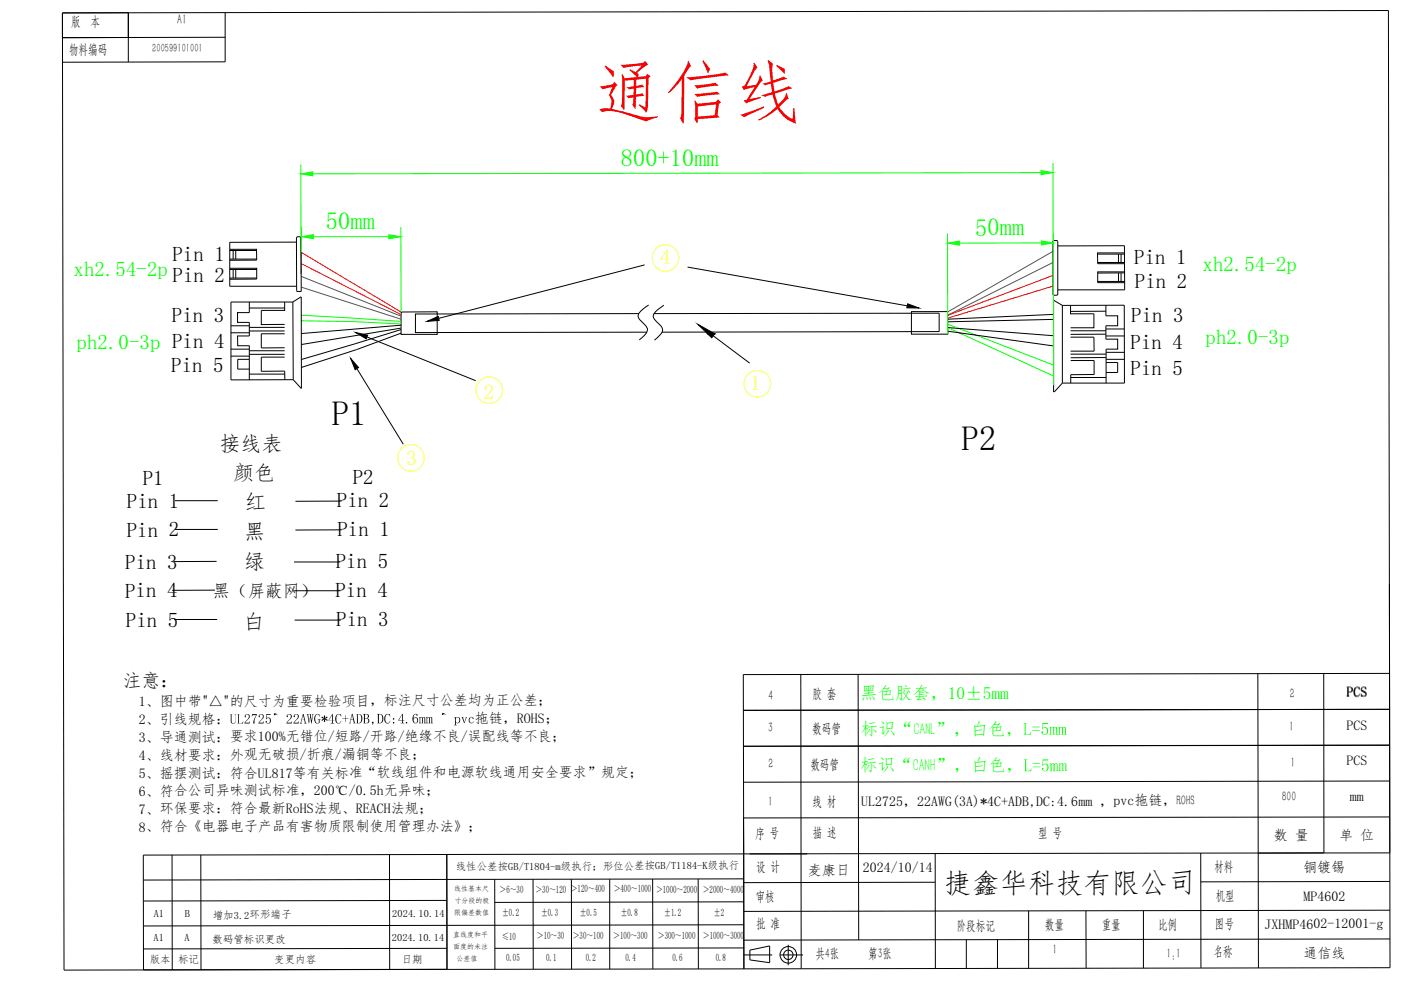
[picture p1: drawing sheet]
<svg xmlns="http://www.w3.org/2000/svg" width="297mm" height="210mm" viewBox="0 0 297 210" stroke-linecap="round" stroke-linejoin="round" font-family="sans-serif">
<!-- layer: 0 -->
<g fill="none" stroke="#000" stroke-width=".21">
<path d="M13.2 2.7v5.3l34.5-.1M13.2 2.7h14v10.5M13.2 2.7l281.2-.5 .3 203-281.1 .5zM47.7 2.7v10.4l-34.5 .1M85 66.2l7.7-.1v4.8h-7.7zM135.4 66.5l-47.3 .1v3.9l49-.1M138.7 66.5l60.4-.1v3.9l-58.7 .1M37.1 106.2h9.1M37.1 112.3h9.1M72.4 106.2l-9.8 .1M72.4 112.3l-9.8 .1M294.6 123.8l.1 56.9"/>
<path d="M169.8 143l.1 62.4M181.9 143l.2 56.3M266.7 142.8l.1 62.4M280.7 142.8v38M294.6 142.8l-137 .2 .1 38M294.6 158l-137 .2M294.6 150.4l-137 .2M294.6 165.6l-137 .2M294.7 173.2l-137.1 .2 .1 7.6M36.5 181.3v24.3M42.6 181.3v24.3M82.6 181.2v24.4"/>
<path d="M94.8 190.9l-64.4 .1M104.9 186.5v19M113 186.4l.1 19.1M121.1 186.4l.1 19.1M129.3 186.4v19.1M138.4 186.4v19M148 186.4l.1 19M157.7 181v24.4M157.7 196.1l-127.3 .2M157.7 181l-127.3 .3v24.3l64.4-.1-.1-24.3M157.7 191.2l-52.8 .1M157.7 186.3l-127.3 .3"/>
<path d="M158.9 181h12.2M198.3 187.1h-40.6M198.3 181v24.3M204.9 199.2v6.1M211.5 199.2v6.1M218.1 193.1v12.2M230.2 193.1l.1 12.2M242.4 193.1v12.2M254.6 180.9v24.3M294.7 186.9l-40.1 .1M294.7 199.1l-137 .2M294.7 193l-137 .2"/>
<path d="M294.8 180.8l-137.1 .2M94.8 201.1l-64.4 .1M157.6 202.5h6.1M157.7 201l-52.8 .1M159 201.5l4.2-.9v3.5l-4.2-.6zM165.3 202.5h5M167.1 200.3v4.4"/>
<circle cx="167.1" cy="202.4" r="1.76"/>
<circle cx="167.1" cy="202.4" r=".99"/>
</g>
<path d="M63.8 34.9v23.2M220.7 36.6l-154.4 .3M223.3 34.6v28" fill="none" stroke="#0f0" stroke-width=".21"/>
<g fill="#0f0" stroke="#0f0" stroke-width=".21">
<path d="M63.8 36.9l2.5-.5v.9z"/>
<path d="M220.7 36.2l2.6 .4-2.6 .4z"/>
</g>
<!-- layer: 0 -->
<g fill="#000">
<path d="M48.8 151.5h.5l-.2 .1v1.4l.2 .4 .6-.3v-1.5l-.2-.1h.4l-.2 .1v1.5l-.1 .3h-.5l-.3-.2-.1-1.7zM50.3 151.5h.5h-.1v1.9l.6-.1 .2-.4v.5h-1.2l.2-.1v-1.7zM51.9 151.6l.7-.2 .3 .3v.5l-.9 1h.8l.2-.3-.1 .5h-1.1l.1-.3 .8-.8 .1-.5a.36 .36 0 0 0-.5-.3 .36 .36 0 0 0-.2 .5h-.2zM53.5 151.4h1l-.5 1.6a.21 .21 0 0 1 0 .3 .21 .21 0 0 1-.3 0l.1-.7 .5-1h-.7l-.2 .3zM54.9 151.6l.7-.2 .3 .3v.5l-1 1h.8l.3-.3-.1 .5h-1.1l.1-.3 .8-.8v-.4a.35 .35 0 0 0-.4-.4 .35 .35 0 0 0-.2 .5 .25 .25 0 0 1-.3-.1 .25 .25 0 0 1 .1-.3zM56.5 151.4h.9l-.1 .2h-.8v.8l.3-.3 .4 .1 .2 .4v.4l-.1 .3-.3 .1-.6-.1a.19 .19 0 0 1-.1-.3 .19 .19 0 0 1 .3 0 .28 .28 0 0 0 .1 .4 .28 .28 0 0 0 .4-.1l.1-.2v-.4a.38 .38 0 0 0-.2-.4 .38 .38 0 0 0-.5 .2h-.1zM58.1 151.3h.4l.3 .4a.28 .28 0 0 0-.3-.2 .28 .28 0 0 0-.3 .2l-.1-.1zM60.9 151.6l.2-.2h.5l.2 .2v.6l-.9 1h.7l.3-.3-.1 .5h-1.1l.1-.3 .9-1.1-.1-.4-.3-.1a.28 .28 0 0 0-.3 .1 .28 .28 0 0 0 0 .4 .21 .21 0 0 1-.3-.1 .21 .21 0 0 1 .2-.3zM62.3 151.6l.3-.2h.5l.3 .4-.1 .4-1 1h.8l.3-.3-.1 .5h-1.1l.1-.3 .8-.8v-.4a.37 .37 0 0 0-.3-.4 .37 .37 0 0 0-.4 .3h.1a.18 .18 0 0 1 0 .2 .18 .18 0 0 1-.3 0 .18 .18 0 0 1 .1-.3zM65.1 151.4h.4l-.2 .2 .2 1.3 .3-1-.2-.5h.4l.1 1.4 .2-1.2-.1-.2h.3l-.4 2-.3-1.2-.3 1.2-.3-1.9zM66.8 151.7l.4-.3h.5l.1 .5-.2-.2a.42 .42 0 0 0-.5-.1 .42 .42 0 0 0-.2 .4l-.1 .7 .4 .6 .4-.1v-.5l-.2-.2h.6l-.2 .2v.6l-.7 .1-.3-.2-.2-.5zM68.1 152h.3l.3 .3v-.3a.17 .17 0 0 1 0-.2 .17 .17 0 0 1 .2 .1v.4l.2-.3a.16 .16 0 0 1 .2 0 .16 .16 0 0 1 .1 .2 .16 .16 0 0 1-.2 .1l-.3 .1h.2a.24 .24 0 0 1 .3 .1 .24 .24 0 0 1-.1 .3l-.4-.3v.2a.19 .19 0 0 1 0 .3 .19 .19 0 0 1-.2 0 .19 .19 0 0 1 0-.3v-.2v.1a.22 .22 0 0 1-.3 .2 .22 .22 0 0 1-.2-.2l.5-.2z"/>
<path d="M71.4 151.5l.8-.1 .2 .5-.4-.4h-.3l-.4 .5v.8l.3 .5h.4l.4-.4-.4 .5-.6-.1-.3-.4v-.9zM73.2 151.6l.1 .7h.6l-.6 .1v.7l-.1-.7h-.6l.6-.1zM78.9 153.1a.3 .3 0 0 1 .3 .3 .3 .3 0 0 1-.3 .3l.1-.3zM81.8 151.5l.3-.1h.6v.5l-.2-.4h-.4l-.4 .6v.8l.2 .3 .5 .1 .3-.4-.1 .3-.3 .2-.5-.1-.3-.4v-.8zM88.8 152h.3v.2l.1-.2h.4v.2l.1-.1a.27 .27 0 0 1 .3-.1 .27 .27 0 0 1 .2 .3v.9l.1 .2h-.4l.1-1.1a.17 .17 0 0 0-.2-.2 .17 .17 0 0 0-.2 .2l.1 1.1h-.3l.1-.2v-.9a.19 .19 0 0 0-.2-.2 .19 .19 0 0 0-.2 .2l.1 1.1h-.4l.2-.2v-1zM90.3 152h.3v.2l.1-.2 .4 .2a.27 .27 0 0 1 .3-.2 .27 .27 0 0 1 .2 .3v.9l.2 .2h-.4l.1-1.3-.4 .2v1l.2 .1h-.5l.2-.2v-.9a.19 .19 0 0 0-.2-.2 .19 .19 0 0 0-.2 .2l.1 1.1h-.4l.2-.2v-1zM93.7 151.2l.6 .1 .1 .3a.24 .24 0 0 0-.2-.2 .24 .24 0 0 0-.3 .2l-.2-.1zM97.8 152h.5l-.1 .2 .3 .9 .3-.9-.1-.2h.3l-.5 1.4zM99.5 152.3l.6-.3a.23 .23 0 0 1 .3 .1 .23 .23 0 0 1-.2 .3 .23 .23 0 0 0 0-.3 .23 .23 0 0 0-.3 0l-.3 .4v.6l.5 .2 .4-.4-.4 .5h-.3l-.4-.3z"/>
<path d="M64.2 151.4h.2l.4 1.8 .2 .2h-.5l.1-.1-.1-.7h-.5l-.1 .7 .1 .1h-.4l.1-.1zM64.2 151.6l-.2 1h.5z"/>
<path d="M70.5 151.4l.1 1.3h.3l-.3 .1v.4l.3 .2h-.8l.3-.2v-.4h-.8zM70.4 151.7l-.7 1h.7z"/>
<path d="M74.6 151.4l.1-.1 .5 1.9 .2 .2h-.5l.1-.1-.1-.7h-.5l-.2 .6 .2 .2h-.4l.2-.2zM74.6 151.6l-.2 1h.5z"/>
<path d="M75.9 151.5v1.8h.2l.4-.3 .1-.9-.2-.5zM75.5 151.4h.8l.4 .4 .1 .8-.4 .7-.9 .1 .2-.1v-1.8z"/>
<path d="M77 151.4h.8l.4 .2v.5l-.4 .2 .3 .1 .2 .3v.3l-.3 .3-1 .1 .2-.1v-1.8zM77.4 152.3v1h.5l.2-.3-.1-.4-.2-.3zM77.4 151.5v.8h.4l.2-.3v-.3l-.2-.2z"/>
<path d="M80.4 151.5l-.1 1.8h.2l.3-.1 .2-.3 .1-.9-.3-.5zM80 151.4l.9 .1 .3 .4v1l-.4 .4-.8 .1 .1-.1v-1.8z"/>
<path d="M83.3 153.3a.17 .17 0 0 1 .3 0 .17 .17 0 0 1-.3 0zM83.3 152.4a.17 .17 0 0 1 .3 0 .17 .17 0 0 1-.3 0z"/>
<path d="M85.3 151.4h.1v1.3h.3l-.3 .1v.4l.3 .2h-.8l.3-.1v-.5h-.8zM85.2 151.6l-.6 1.1h.6z"/>
<path d="M87.8 152.3l-.1 .3v.4a.4 .4 0 0 0 .6 .3 .4 .4 0 0 0 .2-.6l-.1-.2a.35 .35 0 0 0-.2-.3 .35 .35 0 0 0-.4 .1zM87.7 151.5l.5-.2a.23 .23 0 0 1 .3 .2 .23 .23 0 0 1-.1 .3l-.1-.1a.25 .25 0 0 0-.1-.3 .25 .25 0 0 0-.3 .1l-.2 .9 .3-.3h.3l.3 .4v.5l-.3 .4-.5-.1-.3-.4v-.9z"/>
<path d="M96.3 152h.3v.3l.3-.3h.3l.4 .4v.5l-.3 .4-.4 .1-.3-.2v.4l.2 .2h-.5l.2-.1v-1.6zM96.8 152.2l-.2 .2 .1 .7a.43 .43 0 0 0 .5 .1 .43 .43 0 0 0 .2-.6v-.2a.34 .34 0 0 0-.6-.2z"/>
<circle cx="86.2" cy="153.2" r=".16"/>
</g>
<circle cx="160.6" cy="81.4" r="2.82" fill="none" stroke="#ff0" stroke-width=".21"/>
<g fill="#0f0">
<path d="M217 153.3h.7l-.2 .2v2.1h.8l.3-.4-.1 .6h-1.5l.2-.2v-2.1z"/>
<path d="M221 153.3h1.2v.2h-1.1v1l.4-.3 .5 .1 .2 .8-.1 .4-.3 .3h-.6l-.3-.2a.22 .22 0 0 1-.1-.4 .22 .22 0 0 1 .3 0 .37 .37 0 0 0 .2 .5 .37 .37 0 0 0 .5-.1l.2-.4-.1-.7-.6-.2-.4 .3z"/>
<path d="M222.5 154.2l.3-.1 .1 .2a.32 .32 0 0 1 .3-.2 .32 .32 0 0 1 .3 .2 .31 .31 0 0 1 .4-.2 .31 .31 0 0 1 .2 .4v1.1l.2 .2h-.5l.2-.2-.1-1.1a.22 .22 0 0 0-.2-.3 .22 .22 0 0 0-.2 .3v1.1l.1 .2h-.4l.1-.2v-1.1a.24 .24 0 0 0-.3-.3 .24 .24 0 0 0-.2 .3v1.1l.2 .2h-.5l.2-.2v-1.3z"/>
<path d="M224.4 154.2l.3-.1v.2a.34 .34 0 0 1 .3-.2 .34 .34 0 0 1 .3 .2l.3-.2a.29 .29 0 0 1 .3 .1 .29 .29 0 0 1 .1 .3v1.1l.2 .2h-.5l.1-.2v-1.1a.22 .22 0 0 0-.2-.3 .22 .22 0 0 0-.2 .3v1.1l.1 .2h-.5l.2-.2v-1.1a.22 .22 0 0 0-.3-.3 .22 .22 0 0 0-.2 .3v1.1l.2 .2h-.5l.1-.2v-1.4z"/>
<path d="M217.1 161h.7l-.3 .2 .1 2.2h.7l.4-.5-.1 .6h-1.5l.2-.1v-2.3z"/>
<path d="M221.1 161h1.2l-.1 .2h-1l-.1 1 .4-.3h.4l.3 .3 .1 .3v.6l-.2 .3-.3 .1-.6-.1a.3 .3 0 0 1-.3-.3 .3 .3 0 0 1 .3-.3v.1a.41 .41 0 0 0 .4 .5 .41 .41 0 0 0 .4-.4l.1-.5-.3-.4h-.4l-.4 .2z"/>
<path d="M222.6 161.9l.4-.1v.3v-.1a.31 .31 0 0 1 .4-.2 .31 .31 0 0 1 .2 .3v-.1a.32 .32 0 0 1 .4-.1 .32 .32 0 0 1 .2 .3v1.1l.2 .2h-.5l.2-.2v-1.1a.24 .24 0 0 0-.3-.2 .24 .24 0 0 0-.2 .2v1.2l.1 .1h-.4l.1-.1v-1.2a.22 .22 0 0 0-.3-.3 .22 .22 0 0 0-.1 .3v1.2l.1 .1h-.5l.1-.1v-1.4z"/>
<path d="M224.4 161.9l.4-.1v.3l.3-.3 .2 .1 .1 .2 .1-.1a.32 .32 0 0 1 .4-.2 .32 .32 0 0 1 .2 .4v1.2l.2 .1h-.6l.2-.1v-1.2a.22 .22 0 0 0-.3-.3 .22 .22 0 0 0-.1 .3v1.2l.1 .1h-.5l.1-.1v-1.2a.24 .24 0 0 0-.2-.2 .24 .24 0 0 0-.2 .2v1.1l.1 .2h-.5l.2-.2v-1.3z"/>
<path d="M218.8 154.1h1.7v.1h-1.7zM218.8 154.8h1.7v.1h-1.7z"/>
<path d="M218.9 161.8h1.6v.1h-1.6zM218.9 162.5h1.6v.2h-1.6z"/>
</g>
<path d="M74.4 76l1.6 1.9-.7 .5zM75.4 70.5l2.6 .6-.4 .7zM90.5 68.1l2.4-1 .2 .8zM192.4 64.4l2.4 .9h-2.5z" fill="#000" stroke="#000" stroke-width=".21"/>
<g fill="none" stroke="#000" stroke-width=".21">
<path d="M48.7 56.9h5.7v2.3h-5.7M48.7 52.9h5.7v2.2l-5.7 .1M48.7 57.1h5.7M48.7 59h5.7M48.7 54.9h5.7M48.7 53.1h5.7M49.4 53.1v1.8M49.4 57.1v1.9M50 53.1v1.8M50 57.1v1.9M62.9 51.3l-14.2 .1v9.3h14.2M62.9 50.3l.9-.1 .1 11.6h-.9l-.1-.1z"/>
<path d="M136.7 56.2l-43.7 11.3M145.8 56.6l46.5 8.2M223.3 51h.8l.2 .3v11.1l-.3 .2h-.7zM224.3 52.1h14.1v1.5M232.7 53.9h5.7M232.7 59.7h5.7M232.7 55.7h5.7M237.1 53.9v1.8M237.1 57.9v1.8M237.7 53.9v1.8M237.7 57.9v1.8M238.4 53.6h-5.7v2.3h5.7"/>
<path d="M238.4 53.6v7.9h-14.1M238.4 57.6h-5.7v2.3h5.7M238.4 57.9h-5.7M49 69.1h3.9M49 74h3.9M49 70.6h3.9M49 75.5h3.9M52.9 64v2.3h-2.5v2.1h2.5v2.8h-2.5v2.1h2.5v7.3M52.9 79.3h7.5M52.9 76.2h-2.5v2.1h2.5M52.9 65.3h7.5M52.9 69.4h7.5"/>
<path d="M52.9 75.1h7.5M52.9 74.4h7.5M52.9 70.2h7.5M60.4 64v1.8h-5v3h5M60.4 70.8h-5v3l5-.1M60.4 75.7h-5v3h5v1.8M62.1 64h-13.1v16.5h13.2M62.1 64l.1 16.5M63.8 62.9l-1.7 1.1M63.9 62.9v19.5M75.7 78.2l9.8 16M77.8 71.4l23.1 9.3"/>
<path d="M84.9 69.6l-21 3.5M85 69.9l-21.1 6.3M85 70.6l-9.4 3.5-11.7 3.8M85 68.9l-21.1 1.8M137.5 64.7l-1.2 .9a1.47 1.47 0 0 0-.8 2l1.1 1.1a1.4 1.4 0 0 1 0 2.4l-1.1 1M140.7 64.7l-.6 .5a3.3 3.3 0 0 0-1.6 1.8l.1 .4 .7 .9a1.93 1.93 0 0 1 1.1 1.9l-.2 .5-1.4 1.4M193.2 66.1h7.7v4.8h-7.7zM200.9 70.2l22.5 3.1M200.9 69.5l22.6 1.7M223.4 66.7l-22.5 1M223.4 67.7l-22.5 .5M223.4 63.7v19.4"/>
<path d="M223.5 63.7l1.7 1.1M225.2 64.8l13.2-.1v16.5h-13.2M225.2 64.8v16.4M227 64.8v1.7h4.9v3h-4.9M227 75.1h7.5M227 70.1h7.5M227 71.5h4.9l.1 3h-5M227 76.4h5v3h-5v1.8M234.5 64.7v2.3h2.5v2.1h-2.5v2.8h2.5v2.1h-2.5v7.3M234.5 66h-7.5M234.5 70.9h-7.5M234.5 69.8h3.9"/>
<path d="M234.5 71.2h3.9M234.5 76.2h3.9M234.5 76.9h2.5v2.1h-2.5M234.5 75.8h-7.5M234.5 74.7h3.9M62.2 80.5l1.7 1.9M225.2 81.2l-1.7 1.9M227 80h7.5M45.9 119l-9 .1M62.3 119.2h9.8M36.9 131.3h9.1M45.6 125.1l-9.1 .1"/>
<path d="M62.4 125.3h9.8M62.5 131.5h9.7"/>
</g>
<g fill="none" stroke="#ff0" stroke-width=".21">
<circle cx="141.1" cy="54.7" r="2.82"/>
<circle cx="87.1" cy="97.1" r="2.82"/>
<circle cx="103.7" cy="82.7" r="2.82"/>
</g>
<path d="M148 68.8l3.5 2h-1.4zM150.1 70.8l.8 .8 .6-.8z" fill="#000" stroke="#000" stroke-width=".21"/>
<path d="M148 68.8l10.9 8.2" fill="none" stroke="#000" stroke-width=".21"/>
<!-- layer: 0 -->
<path d="M63.9 53.5l21.1 12.7M63.9 55.9l21.1 10.8M223.3 58.4l-22.4 8.5M223.3 60.6l-22.4 6.9" fill="none" stroke="#f00" stroke-width=".21"/>
<path d="M63.9 58.6l21.1 8.4M223.3 53.2l-22.4 13M223.3 55.6l-22.4 11.2M64 60.9l21 6.8" fill="none" stroke="#545454" stroke-width=".21"/>
<path d="M63.9 66.8l21.1 1.3M63.9 68l11 .2 10.2 .5M200.9 68.7l22.5 8.7M200.9 69.5l22.5 10.2" fill="none" stroke="#0f0" stroke-width=".21"/>
<path d="M63.9 48.2v5.3M66.4 50.2h16.1M85 48.2v18M200.9 49.5v21.4M220.8 51.5h-17.4M223.3 49.5l.1 32.2" fill="none" stroke="#0f0" stroke-width=".21"/>
<g fill="#0f0" stroke="#0f0" stroke-width=".21">
<path d="M220.8 51.1l2.5 .4-2.5 .4z"/>
<path d="M200.9 51.5l2.5-.4v.9z"/>
<path d="M82.5 49.8l2.5 .4-2.5 .4z"/>
<path d="M63.9 50.2l2.5-.4v.8z"/>
</g>
<text font-size="14.8" fill="#f00" x="125.8" y="24.8">通信线</text>
<g font-size="7.4">
<text x="70.3" y="90">P1</text>
<text x="203.9" y="95.4">P2</text>
</g>
<text font-size="5.9" x="200.1" y="189.3">捷鑫华科技有限公司</text>
<g font-size="5.2" fill="#0f0">
<text x="131.6" y="35.2">800+10mm</text>
<text x="69.1" y="48.6">50mm</text>
<text x="206.8" y="49.9">50mm</text>
</g>
<g font-size="4.5" fill="#0f0">
<text x="15.6" y="58.6">xh2.54-2p</text>
<text x="255" y="57.5">xh2.54-2p</text>
<text x="16.2" y="74.1">ph2.0-3p Pin 4</text>
<text x="255.6" y="73">ph2.0-3p</text>
</g>
<g font-size="4.5">
<text x="36.6" y="55.3">Pin 1</text>
<text x="36.6" y="59.9">Pin 2</text>
<text x="240.5" y="55.9">Pin 1</text>
<text x="240.6" y="61.2">Pin 2</text>
<text x="36.4" y="68.3">Pin 3</text>
<text x="239.8" y="68.4">Pin 3</text>
<text x="239.7" y="73.9">Pin 4</text>
<text x="36.3" y="78.8">Pin 5</text>
<text x="239.7" y="79.4">Pin 5</text>
<text x="46.5" y="95.6">接线表</text>
<text x="49.4" y="101.8">颜色</text>
<text x="26.9" y="107.7">Pin 1</text>
<text x="30.3" y="102.7">P1</text>
<text x="52" y="107.9">红</text>
<text x="71.4" y="107.6">Pin 2</text>
<text x="74.8" y="102.6">P2</text>
<text x="26.9" y="113.8">Pin 2</text>
<text x="71.5" y="113.7">Pin 1</text>
<text x="51.8" y="114.2">黑</text>
<text x="26.6" y="120.6">Pin 3</text>
<text x="51.8" y="120.7">绿</text>
<text x="71.2" y="120.5">Pin 5</text>
<text x="26.5" y="126.7">Pin 4</text>
<text x="71.1" y="126.6">Pin 4</text>
<text x="26.7" y="132.9">Pin 5</text>
<text x="51.5" y="133.3" transform="rotate(-1 51.5 133.3)">白</text>
<text x="71.3" y="132.8">Pin 3</text>
</g>
<g font-size="4.5" fill="#ff0">
<text x="140" y="56.1">4</text>
<text x="159.1" y="82.8">1</text>
<text x="102.6" y="84.7">2</text>
<text x="86.2" y="98.5">3</text>
</g>
<text font-size="4" x="26.1" y="145.7">注意：</text>
<text font-size="3.7" x="45.1" y="126.6">黑（屏蔽网）</text>
<g font-size="3.7" fill="#0f0">
<text x="182.4" y="148.3">黑色胶套，10±5mm</text>
<text x="182.5" y="155.9">标识“CANL”，白色，</text>
<text x="182.4" y="163.6">标识“CANH”，白色，</text>
</g>
<g font-size="3">
<text x="29.4" y="149.7">1、图中带&quot;△&quot;的尺寸为重要检验项目，标注尺寸公差均为正公差；</text>
<text x="285.5" y="147.6">PCS</text>
<text x="29.4" y="153.4">2、引线规格：</text>
<text x="100.7" y="153.3">拖链，ROHS</text>
<text x="115.6" y="153.3" transform="rotate(-1 115.6 153.3)">；</text>
<text x="285.5" y="154.7">PCS</text>
<text x="29.5" y="157.2">3、导通测试：要求100%无错位/短路/开路/绝缘不良/误配线等不良；</text>
<text x="29.5" y="161.1">4、线材要求：外观无破损/折痕/漏铜等不良；</text>
<text x="29.5" y="164.9">5、摇摆测试：符合UL817等有关标准“软线组件和电源软线通用安全要求”规定；</text>
<text x="285.5" y="162.3">PCS</text>
<text x="29.5" y="168.7">6、符合公司异味测试标准，200℃/0.5h无异味；</text>
<text x="29.5" y="172.5">7、环保要求：符合最新RoHS法规、REACH法规；</text>
<text x="182.6" y="170.9">UL2725，22AWG(3A)*4C+ADB,DC:4.6mm ，pvc拖链，ROHS</text>
<text x="286.2" y="169.9">mm</text>
<text x="29.5" y="176.3">8、符合《电器电子产品有害物质限制使用管理办法》；</text>
<text x="270.1" y="178.1">数 量</text>
<text x="284" y="178.1">单 位</text>
<text x="171.3" y="185.4">麦康日</text>
<text x="183" y="184.9">2024/10/14</text>
<text x="276.3" y="184.9">铜镀锡</text>
<text x="276.4" y="191">MP4602</text>
<text x="268.1" y="196.9">JXHMP4602-12001-g</text>
<text x="276.3" y="203.2">通信线</text>
</g>
<g font-size="2.9">
<text x="15.1" y="5.4">版 本</text>
<text x="37.6" y="5.2">A1</text>
<text x="14.6" y="11.5">物料编码</text>
<text x="162.9" y="148.3">4</text>
<text x="172.2" y="148">胶 套</text>
<text x="273.5" y="148.1">2</text>
<text x="162.9" y="155.2">3</text>
<text x="172.2" y="155.5">数码管</text>
<text x="273.3" y="155">1</text>
<text x="162.9" y="162.8">2</text>
<text x="171.8" y="163.1">数码管</text>
<text x="273.6" y="162.6">1</text>
<text x="162.8" y="170.8">1</text>
<text x="172.2" y="170.8">线 材</text>
<text x="271.8" y="169.9">800</text>
<text x="160.1" y="177.6">序 号</text>
<text x="172.3" y="177.5">描 述</text>
<text x="220.1" y="177.4">型 号</text>
<text x="160.3" y="184.7">设 计</text>
<text x="257.5" y="184.6">材料</text>
<text x="160.2" y="191" transform="rotate(-1 160.2 191)">审核</text>
<text x="257.8" y="190.7">机型</text>
<text x="160.3" y="196.8">批 准</text>
<text x="202.8" y="197.1">阶段标记</text>
<text x="221.5" y="197">数量</text>
<text x="233.6" y="197">重量</text>
<text x="245.5" y="197">比例</text>
<text x="257.6" y="196.8">图号</text>
<text x="172.9" y="203.1">共4张</text>
<text x="184.1" y="203.1">第3张</text>
<text x="223.1" y="202.3">1</text>
<text x="247.3" y="203.2">1:1</text>
<text x="257.3" y="202.7" transform="rotate(-1 257.3 202.7)">名称</text>
</g>
<text font-size="2.5" x="32.3" y="11">200599101001</text>
<g font-size="2.2">
<text x="96.6" y="184.4">线性公差按GB/T1804-m级执行；形位公差按GB/T1184-K级执行</text>
<text x="105.9" y="189.4">＞6～30</text>
<text x="113.5" y="189.4">＞30～120 ＞120～400</text>
<text x="130.1" y="189.2">＞400～1000</text>
<text x="139.1" y="189.3">＞1000～2000</text>
<text x="149" y="189.3">＞2000～4000</text>
<text x="32.6" y="194.5">A1</text>
<text x="39.2" y="194.5">B</text>
<text x="45.1" y="194.8">增加3.2环形端子</text>
<text x="83.2" y="194.4">2024.10.14</text>
<text x="106.5" y="194.2" transform="rotate(-1 106.5 194.2)">±0.2</text>
<text x="114.7" y="194.2">±0.3</text>
<text x="122.9" y="194.2">±0.5</text>
<text x="131.6" y="194.2" transform="rotate(-1 131.6 194.2)">±0.8</text>
<text x="140.8" y="194.2">±1.2</text>
<text x="151.4" y="194.2">±2</text>
<text x="32.5" y="199.5">A1</text>
<text x="39.1" y="199.5">A</text>
<text x="45" y="199.8">数码管标识更改</text>
<text x="83.1" y="199.5">2024.10.14</text>
<text x="106.5" y="199.2">≤10</text>
<text x="107.3" y="203.7">0.05</text>
<text x="113.8" y="199.1">＞10～30</text>
<text x="115.8" y="203.7">0.1</text>
<text x="121.4" y="199.1">＞30～100</text>
<text x="124.2" y="203.7">0.2</text>
<text x="130" y="199.1">＞100～300</text>
<text x="132.6" y="203.7">0.4</text>
<text x="139.5" y="199.1">＞300～1000</text>
<text x="142.6" y="203.7">0.6</text>
<text x="149" y="199">＞1000～3000</text>
<text x="151.8" y="203.7">0.8</text>
<text x="31.7" y="204.2">版本</text>
<text x="37.7" y="204.2">标记</text>
<text x="58.2" y="204.2">变更内容</text>
<text x="85.2" y="204.1">日期</text>
</g>
<g font-size="1.5">
<text x="96.3" y="189">线性基本尺</text>
<text x="96.3" y="191.5">寸分段的极</text>
<text x="96.3" y="194">限偏差数值</text>
<text x="96.1" y="198.7">直线度和平</text>
<text x="96.1" y="201.2">面度的未注</text>
<text x="96.8" y="203.7">公差值</text>
</g>
</svg>
